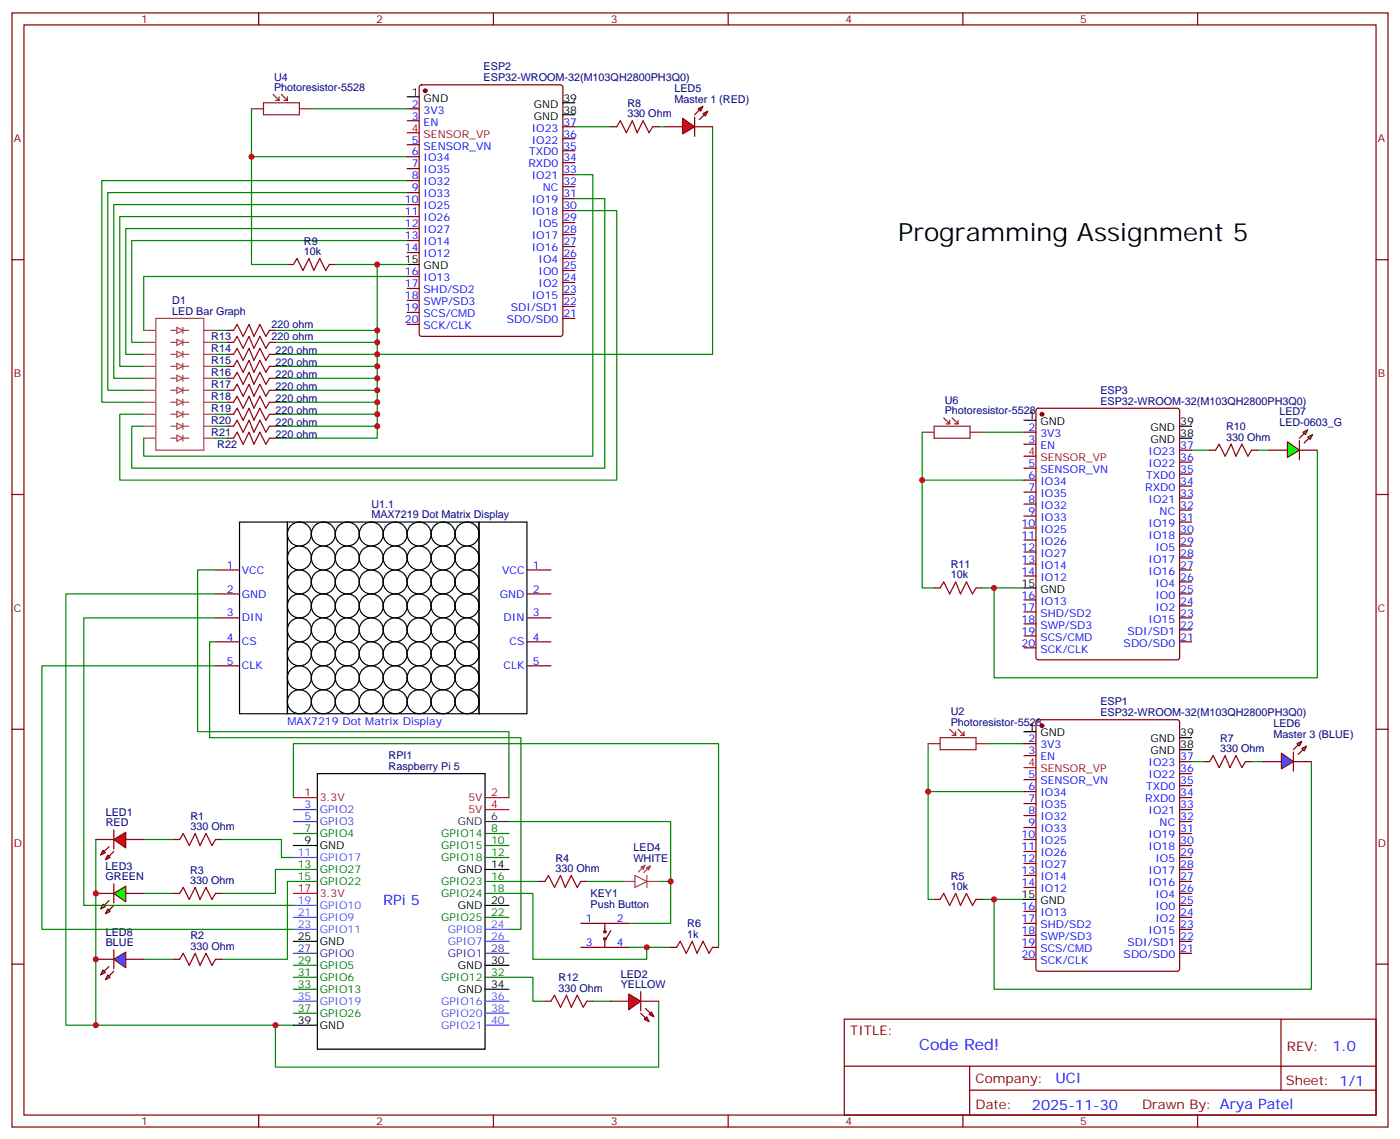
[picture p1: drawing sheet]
<svg xmlns="http://www.w3.org/2000/svg" width="412mm" height="335mm" viewBox="0 0 412 335" stroke-linecap="round" stroke-linejoin="round" font-family="sans-serif">
<g fill="none" stroke="#870000" stroke-width=".35">
<path d="M3.5 3.8h405.4v328.1h-405.4zM7.1 7.3h398.2v321.1h-398.2zM76.2 3.8v3.5M145.3 3.8v3.5M214.5 3.8v3.5M283.6 3.8v3.5M352.8 3.8v3.5M3.5 76.5h3.6M405.3 76.5h3.6M67 97.3h1.8M79.4 97.3h1.7M67 118.5h1.8"/>
<path d="M67 114.9h1.8M67 111.4h1.8M67 107.9h1.8M67 104.4h1.8M67 100.8h1.8M79.4 118.5h1.7M79.4 114.9h1.7M79.4 111.4h1.7M79.4 107.9h1.7M79.4 104.4h1.7M79.4 100.8h1.7M67 129h1.8"/>
<path d="M67 125.5h1.8M67 122h1.8M79.4 129h1.7M79.4 125.5h1.7M79.4 122h1.7M3.5 145.6h3.6M405.3 145.6h3.6M3.5 214.8h3.6M405.3 214.8h3.6M3.5 283.9h3.6M160.5 294.9h1.8M172.9 294.9h1.7"/>
<path d="M405.3 283.9h3.6M248.7 300.1h156.6v28.3h-156.6zM248.7 314h156.5M285.6 314v14.1M377.3 300.2v20.8M76.2 328.4v3.5M145.3 328.4v3.5M214.5 328.4v3.5M283.6 328.4v3.5M285.6 321h119.6M352.8 328.4v3.5"/>
</g>
<g fill="none" stroke="#008700" stroke-width=".35">
<path d="M119.9 53.2h-89.9v65.3h12.3M119.9 56.7h-88.2v58.2h10.6M169.3 58.5h8.9v79.4h-139.4v-12.4h3.5M169.3 51.4h5.3v82.9h-132.3v-5.3M119.9 60.3h-86.4v51.1h8.8M119.9 63.8h-84.6v44.1h7M119.9 67.3h-82.9v37.1h5.3M119.9 70.8h-81.1v30h3.5M169.3 62h12.4v79.4h-146.4v-19.4h7M63.5 97.3h3.5M81.1 97.3h30M119.9 81.4h-77.6v15.9"/>
<path d="M63.5 104.4h3.5M63.5 100.8h3.5M63.5 118.5h3.5M63.5 114.9h3.5M63.5 111.4h3.5M63.5 107.9h3.5M81.1 104.4h30v3.5h-30M81.1 100.8h30M111.1 118.5v3.5h-30M111.1 114.9v3.6h-30M111.1 111.4v3.5h-30M111.1 107.9v3.5h-30"/>
<path d="M63.5 129h3.5M63.5 125.5h3.5M63.5 122h3.5M111.1 125.5v3.5h-30M111.1 122v3.5h-30M370.4 132.6h3.5M368.7 224.3h3.5M42.3 282.5h8.9M149.9 287.8h7.1v7.1h3.5M174.6 294.9h5.3M194 294.9v19.4h-112.9v-12.4"/>
</g>
<path d="M68.8 97.3l1-1.8 1.8 3.6 1.8-3.6 1.4 3.6 1.8-3.6 1.7 3.6 1.1-1.8M68.8 111.4l1-1.8 1.8 3.6 1.8-3.6 1.4 3.6 1.8-3.6 1.7 3.6 1.1-1.8M68.8 104.4l1-1.8 1.8 3.5 1.8-3.5 1.4 3.5 1.8-3.5 1.7 3.5 1.1-1.7M68.8 118.5l1-1.8 1.8 3.5 1.8-3.5 1.4 3.5 1.8-3.5 1.7 3.5 1.1-1.7M68.8 100.8l1-1.7 1.8 3.5 1.8-3.5 1.4 3.5 1.8-3.5 1.7 3.5 1.1-1.8M68.8 114.9l1-1.7 1.8 3.5 1.8-3.5 1.4 3.5 1.8-3.5 1.7 3.5 1.1-1.8M68.8 107.9l1-1.8 1.8 3.5 1.8-3.5 1.4 3.5 1.8-3.5 1.7 3.5 1.1-1.7M68.8 129l1-1.7 1.8 3.5 1.8-3.5 1.4 3.5 1.8-3.5 1.7 3.5 1.1-1.8M68.8 125.5l1-1.7 1.8 3.5 1.8-3.5 1.4 3.5 1.8-3.5 1.7 3.5 1.1-1.8M68.8 122l1-1.8 1.8 3.6 1.8-3.6 1.4 3.6 1.8-3.6 1.7 3.6 1.1-1.8M162.3 294.9l1-1.8 1.8 3.5 1.8-3.5 1.4 3.5 1.7-3.5 1.8 3.5 1.1-1.7" fill="none" stroke="#a10000" stroke-width=".35"/>
<g fill="none" stroke="#a64a4a" stroke-width=".35">
<path d="M42.3 97.3h3.5M45.9 93.8h14.1v38.8h-14.1zM50.3 97.3h1.8M52.1 96.4l1.8 .9-1.8 .9zM52.1 99.9l1.8 .9-1.8 .9zM53.9 96.4v1.8M53.9 99.9v1.8M53.9 97.3h1.7M60 97.3h3.5M42.3 100.8h3.5M42.3 104.4h3.5M42.3 107.9h3.5"/>
<path d="M42.3 111.4h3.5M42.3 114.9h3.5M42.3 118.5h3.5M50.3 100.8h1.8M50.3 104.4h1.8M50.3 107.9h1.8M50.3 111.4h1.8M50.3 114.9h1.8M50.3 118.5h1.8M52.1 107l1.8 .9-1.8 .9zM52.1 103.5l1.8 .9-1.8 .8zM52.1 110.5l1.8 .9-1.8 .9z"/>
<path d="M52.1 114.1l1.8 .8-1.8 .9zM52.1 117.6l1.8 .9-1.8 .8zM53.9 103.5v1.7M53.9 107v1.8M53.9 110.5v1.8M53.9 114.1v1.7M53.9 117.6v1.7M53.9 100.8h1.7M53.9 104.4h1.7M53.9 107.9h1.7M53.9 111.4h1.7M53.9 114.9h1.7"/>
<path d="M53.9 118.5h1.7M60 100.8h3.5M60 104.4h3.5M60 107.9h3.5M60 111.4h3.5M60 114.9h3.5M60 118.5h3.5M42.3 122h3.5M42.3 125.5h3.5M42.3 129h3.5M50.3 122h1.8M50.3 125.5h1.8"/>
<path d="M50.3 129h1.8M52.1 121.1l1.8 .9-1.8 .9zM52.1 124.6l1.8 .9-1.8 .9zM52.1 128.2l1.8 .8-1.8 .9zM53.9 121.1v1.8M53.9 124.6v1.8M53.9 128.2v1.7M53.9 122h1.7M53.9 125.5h1.7M53.9 129h1.7M60 122h3.5M60 125.5h3.5"/>
<path d="M60 129h3.5"/>
</g>
<path d="M33.5 282.5l3.5-2.1v4.6z" fill="#09f" stroke="#870000" stroke-width=".35"/>
<path d="M33.5 279.7v5.6z" fill="#f00" stroke="#870000" stroke-width=".35"/>
<g fill="#870000" stroke="#870000" stroke-width=".35">
<path d="M33.5 286l-1.4 1.4z"/>
<path d="M32.1 284.6l-1.4 1.4z"/>
</g>
<g fill="#09f" stroke="#870000" stroke-width=".35">
<path d="M31.7 287.1l.8 .7-1.5 .7z"/>
<path d="M30.3 285.7l.7 .7-1.4 .7z"/>
</g>
<g fill="none" stroke="#870000" stroke-width=".35">
<path d="M28.2 263.1h5.3M37 263.1h5.3M171.1 279h14.1M171.1 271.9h14.1M178.2 271.9v2.5M178.2 276.5v2.5M179.9 274l-1.4 2.5M197.6 279h1.7M209.9 279h1.8M28.2 282.5h5.3M37 282.5h5.3"/>
<circle cx="178.2" cy="276.5" r=".35"/>
<circle cx="178.2" cy="274.4" r=".35"/>
</g>
<g fill="none" stroke="#008700" stroke-width=".35">
<path d="M273.4 219v45.9h1.8M291 219h10.6M86.4 234.9v-15.9h125.3v60M28.2 247.2v54.7h58.2M42.3 247.2h8.9M65.3 247.2h17.6v5.3h3.5M86.4 259.6h-1.7v22.9h-19.4M86.4 256h-5.3v7.1h-15.8M149.9 241.9h47.7v17.7h-3.6M149.9 259.6h8.8M172.9 259.6h10.5M197.6 259.6v12.3h-12.4"/>
<path d="M42.3 263.1h8.9M149.9 263.1h7.1v19.4h33.5v-3.5h-5.3M190.5 279h7.1M289.3 264.9h12.3"/>
</g>
<path d="M199.3 279l1.1-1.8 1.7 3.5 1.8-3.5 1.4 3.5 1.8-3.5 1.7 3.5 1.1-1.7" fill="none" stroke="#a10000" stroke-width=".35"/>
<path d="M273.4 219h3.5M276.9 217.2h10.6v3.6h-10.6zM279.8 214.8l1.7 1.7M280.5 216.5h1M281.5 215.5v1M282.2 214.8l1.8 1.7M282.9 216.5h1.1M284 215.5v1M287.5 219h3.5" fill="none" stroke="#8c2424" stroke-width=".35"/>
<path d="M183.4 259.6h3.5M187 257.8l3.6 1.8-3.6 1.7zM190 254.8l-1.9 2M190.6 259.6h3.4M190.6 257.8v3.5M191.6 255l-1.9 1.9" fill="none" stroke="#a64a4a" stroke-width=".35"/>
<g fill="#a64a4a" stroke="#a64a4a" stroke-width=".29">
<path d="M188.8 255.3l1.2-.5-.5 1.2z"/>
<path d="M190.4 255.5l1.2-.5-.5 1.2z"/>
</g>
<g fill="#0f0" stroke="#870000" stroke-width=".35">
<path d="M30.3 266.3l.7 .7-1.4 .7z"/>
<path d="M31.7 267.7l.8 .7-1.5 .7z"/>
</g>
<g fill="#870000" stroke="#870000" stroke-width=".35">
<path d="M32.1 265.2l-1.4 1.4z"/>
<path d="M32.1 268l1.4-1.4z"/>
</g>
<path d="M33.5 260.3v5.6z" fill="#f00" stroke="#870000" stroke-width=".35"/>
<path d="M33.5 263.1l3.5-2.1v4.6z" fill="#0f0" stroke="#870000" stroke-width=".35"/>
<path d="M185.2 292.7l3.5 2.2-3.5 2.4z" fill="#f00" stroke="#870000" stroke-width=".35"/>
<path d="M188.7 292v5.7M188.7 298.4l1.4 1.4M190.1 297l1.5 1.4" fill="none" stroke="#870000" stroke-width=".35"/>
<g fill="#f00" stroke="#870000" stroke-width=".35">
<path d="M189.8 300.1l.7-.7 .7 1.4z"/>
<path d="M191.2 298.7l.7-.7 .7 1.4z"/>
</g>
<path d="M179.9 294.9h5.3M188.7 294.9h5.3" fill="none" stroke="#870000" stroke-width=".35"/>
<g fill="#f00" stroke="#870000" stroke-width=".35">
<path d="M33.5 247.2l3.5-2.1v4.6z"/>
<path d="M33.5 244.4v5.6z"/>
</g>
<g fill="#870000" stroke="#870000" stroke-width=".35">
<path d="M33.5 250.8l-1.4 1.4z"/>
<path d="M32.1 249.3l-1.4 1.5z"/>
</g>
<g fill="#f00" stroke="#870000" stroke-width=".35">
<path d="M31.7 251.8l.8 .7-1.5 .7z"/>
<path d="M30.3 250.4l.7 .7-1.4 .7z"/>
</g>
<g fill="none" stroke="#870000" stroke-width=".35">
<path d="M119.9 32h3.6M119.9 35.6h3.6M123.7 25.2l.5-.2h40.9l.7 .4v73l-.5 .6-41.1 .1-.7-.5v-72.9zM165.8 37.3h3.5M179.9 37.3h1.8M192.3 37.3h1.7M119.9 42.6h3.6M119.9 46.1h3.6M119.9 49.7h3.6M119.9 53.2h3.6M119.9 56.7h3.6M165.8 58.5h3.5"/>
<path d="M165.8 55h3.5M165.8 51.4h3.5M165.8 47.9h3.5M165.8 44.4h3.5M165.8 40.9h3.5M84.7 77.9h1.7M97 77.9h1.8M119.9 60.3h3.6M119.9 63.8h3.6M119.9 67.3h3.6M119.9 70.8h3.6M119.9 74.4h3.6"/>
<path d="M165.8 79.7h3.5M165.8 76.1h3.5M165.8 72.6h3.5M165.8 69.1h3.5M165.8 65.5h3.5M165.8 62h3.5M119.9 81.4h3.6M119.9 84.9h3.6M119.9 88.5h3.6M119.9 92h3.6M119.9 95.5h3.6M165.8 93.8h3.5"/>
<path d="M165.8 90.2h3.5M165.8 86.7h3.5M165.8 83.2h3.5M301.6 127.3h3.6M301.6 130.8h3.6M301.6 137.9h3.6M305.4 120.4l.5-.2h40.9l.6 .5 .1 72.9-.5 .7h-41.1l-.7-.5v-72.9zM347.5 132.6h3.5M347.5 139.6h3.5M347.5 136.1h3.5M356.3 132.6h1.8M368.7 132.6h1.7"/>
<path d="M301.6 141.4h3.6M301.6 144.9h3.6M301.6 148.4h3.6M301.6 152h3.6M301.6 155.5h3.6M301.6 159h3.6M347.5 157.3h3.5M347.5 153.7h3.5M347.5 150.2h3.5M347.5 146.7h3.5M347.5 143.2h3.5M275.2 173.1h1.7"/>
<path d="M287.5 173.1h1.8M301.6 162.6h3.6M301.6 166.1h3.6M301.6 169.6h3.6M301.6 176.7h3.6M347.5 178.4h3.5M347.5 174.9h3.5M347.5 171.4h3.5M347.5 167.9h3.5M347.5 164.3h3.5M347.5 160.8h3.5M301.6 180.2h3.6"/>
<path d="M301.6 183.7h3.6M301.6 187.3h3.6M301.6 190.8h3.6M347.5 189h3.5M347.5 185.5h3.5M347.5 182h3.5M301.6 219h3.6M305.4 212.2l.5-.3h40.9l.6 .5 .1 72.9-.5 .7h-41.1l-.7-.4v-72.9zM301.6 222.5h3.6M301.6 229.6h3.6M301.6 233.1h3.6M301.6 236.6h3.6"/>
<path d="M347.5 238.4h3.5M347.5 234.9h3.5M347.5 231.4h3.5M347.5 227.8h3.5M347.5 224.3h3.5M354.5 224.3h1.8M366.9 224.3h1.8M28.2 247.2h5.3M37 247.2h5.3M51.2 247.2h1.7M63.5 247.2h1.8M158.7 259.6h1.8"/>
<path d="M171.1 259.6h1.8M301.6 247.2h3.6M301.6 240.2h3.6M301.6 243.7h3.6M301.6 250.8h3.6M301.6 254.3h3.6M301.6 257.8h3.6M347.5 259.6h3.5M347.5 256h3.5M347.5 252.5h3.5M347.5 249h3.5M347.5 245.5h3.5"/>
<path d="M347.5 241.9h3.5M51.2 263.1h1.7M63.5 263.1h1.8M275.2 264.9h1.7M287.5 264.9h1.8M301.6 261.3h3.6M301.6 268.4h3.6M301.6 271.9h3.6M301.6 275.4h3.6M301.6 279h3.6M347.5 263.1h3.5M347.5 277.2h3.5"/>
<path d="M347.5 273.7h3.5M347.5 270.2h3.5M347.5 266.6h3.5M51.2 282.5h1.7M63.5 282.5h1.8M301.6 282.5h3.6M347.5 280.7h3.5"/>
</g>
<path d="M181.7 37.3l1-1.7 1.8 3.5 1.8-3.5 1.4 3.5 1.7-3.5 1.8 3.5 1.1-1.8M86.4 77.9l1.1-1.8 1.8 3.6 1.7-3.6 1.4 3.6 1.8-3.6 1.8 3.6 1-1.8M358.1 132.6l1-1.8 1.8 3.5 1.8-3.5 1.4 3.5 1.7-3.5 1.8 3.5 1.1-1.7M276.9 173.1l1.1-1.7 1.8 3.5 1.7-3.5 1.4 3.5 1.8-3.5 1.8 3.5 1-1.8M356.3 224.3l1.1-1.8 1.7 3.6 1.8-3.6 1.4 3.6 1.8-3.6 1.7 3.6 1.1-1.8M52.9 247.2l1.1-1.7 1.7 3.5 1.8-3.5 1.4 3.5 1.8-3.5 1.7 3.5 1.1-1.8M160.5 259.6l1.1-1.8 1.7 3.5 1.8-3.5 1.4 3.5 1.8-3.5 1.7 3.5 1.1-1.7M52.9 263.1l1.1-1.8 1.7 3.6 1.8-3.6 1.4 3.6 1.8-3.6 1.7 3.6 1.1-1.8M276.9 264.9l1.1-1.8 1.8 3.5 1.7-3.5 1.4 3.5 1.8-3.5 1.8 3.5 1-1.7M52.9 282.5l1.1-1.8 1.7 3.6 1.8-3.6 1.4 3.6 1.8-3.6 1.7 3.6 1.1-1.8" fill="none" stroke="#a10000" stroke-width=".35"/>
<g fill="#870000" stroke="#870000" stroke-width=".35">
<circle cx="306.9" cy="213.7" r=".53"/>
<circle cx="125.2" cy="26.7" r=".53"/>
<circle cx="306.9" cy="122" r=".53"/>
</g>
<g fill="none" stroke="#000" stroke-width=".35">
<path d="M119.9 28.5h3.6M165.8 33.8h3.5M165.8 30.3h3.5M119.9 77.9h3.6M301.6 123.8h3.6M347.5 129h3.5M347.5 125.5h3.5M301.6 173.1h3.6M301.6 215.5h3.6M347.5 217.2h3.5M93.5 227.8h49.4v81.2h-49.4zM347.5 220.8h3.5"/>
<path d="M86.4 249h7.1M142.9 256h7M86.4 277.2h7.1M142.9 266.6h7M301.6 264.9h3.6M142.9 284.3h7M142.9 291.3h7M86.4 301.9h7.1"/>
</g>
<path d="M119.9 39.1h3.6M301.6 134.3h3.6M86.4 234.9h7.1M142.9 234.9h7M142.9 238.4h7M301.6 226.1h3.6M86.4 263.1h7.1" fill="none" stroke="#f00" stroke-width=".35"/>
<path d="M86.4 238.4h7.1M86.4 241.9h7.1" fill="none" stroke="#06c" stroke-width=".35"/>
<path d="M142.9 241.9h7" fill="none" stroke="#333" stroke-width=".35"/>
<g fill="none" stroke="#060" stroke-width=".35">
<path d="M86.4 245.5h7.1M86.4 256h7.1M86.4 259.6h7.1M142.9 245.5h7M142.9 249h7M142.9 252.5h7M142.9 259.6h7M142.9 263.1h7M142.9 270.2h7M86.4 284.3h7.1M86.4 287.8h7.1M86.4 291.3h7.1"/>
<path d="M86.4 298.4h7.1M142.9 287.8h7"/>
</g>
<path d="M86.4 252.5h7.1M86.4 266.6h7.1M86.4 270.2h7.1M86.4 273.7h7.1M142.9 273.7h7M142.9 277.2h7M86.4 294.9h7.1M142.9 294.9h7M142.9 298.4h7M142.9 301.9h7" fill="none" stroke="#90f" stroke-width=".35"/>
<path d="M86.4 280.7h7.1M142.9 280.7h7" fill="none" stroke="#609" stroke-width=".35"/>
<g fill="none" stroke="#008700" stroke-width=".35">
<path d="M74.1 32v45.9h10.6M91.7 32h28.2M169.3 37.3h10.6M194 37.3h1.8M209.9 37.3v67.1h-98.8v-26.5M74.1 46.1h45.8M98.8 77.9h21.1M271.6 127.3v45.8h3.6M289.3 127.3h12.3M351 132.6h5.3M271.6 141.4h30M273.4 233.1h28.2"/>
<path d="M351 224.3h3.5M386.3 224.3v67h-93.5v-26.4"/>
</g>
<g fill="none" stroke="#8c2424" stroke-width=".35">
<path d="M74.1 32h3.5M77.6 30.3h10.6v3.5h-10.6zM80.4 27.8l1.8 1.8M81.1 29.6h1.1M82.2 28.5v1.1M82.9 27.8l1.8 1.8M83.6 29.6h1.1M84.7 28.5v1.1M88.2 32h3.5M271.6 127.3h3.6M275.2 125.5h10.6v3.5h-10.6zM278 123l1.8 1.8"/>
<path d="M278.7 124.8h1.1M279.8 123.8v1M280.5 123l1.7 1.8M281.2 124.8h1M282.2 123.8v1M285.8 127.3h3.5"/>
</g>
<g fill="#f00" stroke="#870000" stroke-width=".35">
<path d="M201.1 34.9l3.5 2.4-3.5 2.1z"/>
<path d="M204.6 34.5v5.6z"/>
</g>
<g fill="#870000" stroke="#870000" stroke-width=".35">
<path d="M204.6 33.8l1.4-1.4z"/>
<path d="M207.4 33.8l-1.4 1.4z"/>
</g>
<g fill="#f00" stroke="#870000" stroke-width=".35">
<path d="M205.7 32l1.4-.7-.7 1.4z"/>
<path d="M207.1 33.4l1.4-.7-.7 1.4z"/>
</g>
<path d="M195.8 37.3h5.3M204.6 37.3h5.3" fill="none" stroke="#870000" stroke-width=".35"/>
<path d="M377.5 221.8l3.5 2.5-3.5 2.1z" fill="#09f" stroke="#870000" stroke-width=".35"/>
<path d="M381 221.5v5.6z" fill="#f00" stroke="#870000" stroke-width=".35"/>
<g fill="#870000" stroke="#870000" stroke-width=".35">
<path d="M381 220.8l1.4-1.4z"/>
<path d="M382.4 222.2l1.4-1.4z"/>
</g>
<g fill="#09f" stroke="#870000" stroke-width=".35">
<path d="M382.1 219l1.4-.7-.7 1.4z"/>
<path d="M383.5 220.4l1.4-.7-.7 1.4z"/>
</g>
<g fill="none" stroke="#870000" stroke-width=".35">
<path d="M373.9 132.6h5.3M382.8 132.6h5.3M63.5 167.9h7.1M63.5 174.9h7.1M155.2 167.9h7.1M155.2 174.9h7.1M63.5 182h7.1M63.5 189h7.1M63.5 196.1h7.1M155.2 182h7.1M155.2 189h7.1M155.2 196.1h7.1"/>
<path d="M372.2 224.3h5.3M381 224.3h5.3"/>
</g>
<g fill="none" stroke="#000" stroke-width=".35">
<path d="M70.6 153.7h14.1v56.5h-14.1zM84.7 153.7h56.4v56.5h-56.4zM141.1 153.7h14.1v56.5h-14.1z"/>
<circle cx="88.2" cy="157.3" r="3.5"/>
<circle cx="95.2" cy="157.3" r="3.5"/>
<circle cx="102.3" cy="157.3" r="3.5"/>
<circle cx="109.4" cy="157.3" r="3.5"/>
<circle cx="116.4" cy="157.3" r="3.5"/>
<circle cx="123.5" cy="157.3" r="3.5"/>
<circle cx="130.5" cy="157.3" r="3.5"/>
<circle cx="137.6" cy="157.3" r="3.5"/>
<circle cx="88.2" cy="164.3" r="3.5"/>
<circle cx="88.2" cy="171.4" r="3.5"/>
<circle cx="88.2" cy="178.4" r="3.5"/>
<circle cx="95.2" cy="178.4" r="3.5"/>
<circle cx="95.2" cy="171.4" r="3.5"/>
<circle cx="95.2" cy="164.3" r="3.5"/>
<circle cx="102.3" cy="171.4" r="3.5"/>
<circle cx="102.3" cy="178.4" r="3.5"/>
<circle cx="102.3" cy="164.3" r="3.5"/>
<circle cx="109.4" cy="178.4" r="3.5"/>
<circle cx="109.4" cy="171.4" r="3.5"/>
<circle cx="109.4" cy="164.3" r="3.5"/>
<circle cx="116.4" cy="171.4" r="3.5"/>
<circle cx="116.4" cy="178.4" r="3.5"/>
<circle cx="116.4" cy="164.3" r="3.5"/>
<circle cx="123.5" cy="178.4" r="3.5"/>
<circle cx="123.5" cy="171.4" r="3.5"/>
<circle cx="123.5" cy="164.3" r="3.5"/>
<circle cx="130.5" cy="164.3" r="3.5"/>
<circle cx="130.5" cy="171.4" r="3.5"/>
<circle cx="130.5" cy="178.4" r="3.5"/>
<circle cx="137.6" cy="164.3" r="3.5"/>
<circle cx="137.6" cy="171.4" r="3.5"/>
<circle cx="137.6" cy="178.4" r="3.5"/>
<circle cx="88.2" cy="199.6" r="3.5"/>
<circle cx="88.2" cy="192.5" r="3.5"/>
<circle cx="88.2" cy="185.5" r="3.5"/>
<circle cx="95.2" cy="192.5" r="3.5"/>
<circle cx="95.2" cy="199.6" r="3.5"/>
<circle cx="95.2" cy="185.5" r="3.5"/>
<circle cx="102.3" cy="192.5" r="3.5"/>
<circle cx="102.3" cy="199.6" r="3.5"/>
<circle cx="102.3" cy="185.5" r="3.5"/>
<circle cx="109.4" cy="192.5" r="3.5"/>
<circle cx="109.4" cy="199.6" r="3.5"/>
<circle cx="109.4" cy="185.5" r="3.5"/>
<circle cx="116.4" cy="199.6" r="3.5"/>
<circle cx="116.4" cy="185.5" r="3.5"/>
<circle cx="116.4" cy="192.5" r="3.5"/>
<circle cx="123.5" cy="192.5" r="3.5"/>
<circle cx="123.5" cy="199.6" r="3.5"/>
<circle cx="123.5" cy="185.5" r="3.5"/>
<circle cx="130.5" cy="199.6" r="3.5"/>
<circle cx="130.5" cy="192.5" r="3.5"/>
<circle cx="130.5" cy="185.5" r="3.5"/>
<circle cx="137.6" cy="192.5" r="3.5"/>
<circle cx="137.6" cy="199.6" r="3.5"/>
<circle cx="137.6" cy="185.5" r="3.5"/>
<circle cx="88.2" cy="206.7" r="3.5"/>
<circle cx="95.2" cy="206.7" r="3.5"/>
<circle cx="102.3" cy="206.7" r="3.5"/>
<circle cx="109.4" cy="206.7" r="3.5"/>
<circle cx="116.4" cy="206.7" r="3.5"/>
<circle cx="123.5" cy="206.7" r="3.5"/>
<circle cx="130.5" cy="206.7" r="3.5"/>
<circle cx="137.6" cy="206.7" r="3.5"/>
</g>
<g fill="#0f0" stroke="#870000" stroke-width=".35">
<path d="M385.2 128.7l1.4-.7-.7 1.4z"/>
<path d="M383.8 127.3l1.4-.7-.7 1.4z"/>
</g>
<g fill="#870000" stroke="#870000" stroke-width=".35">
<path d="M384.2 130.5l1.4-1.5z"/>
<path d="M384.2 127.6l-1.4 1.4z"/>
</g>
<path d="M382.8 129.8v5.6z" fill="#f00" stroke="#870000" stroke-width=".35"/>
<path d="M379.2 130.1l3.6 2.5-3.6 2.1z" fill="#0f0" stroke="#870000" stroke-width=".35"/>
<path d="M388.1 132.6v67h-95.3v-26.5M63.5 167.9h-5.3v47.6h91.7v19.4M63.5 174.9h-44.1v127h8.8M289.3 173.1h12.3M63.5 182h-38.8v84.6h61.7M63.5 189h-1.8v28.2h91.8v56.5h-3.6M63.5 196.1h-51.2v77.6h74.1" fill="none" stroke="#008700" stroke-width=".35"/>
<g fill="#c00">
<circle cx="111.1" cy="125.5" r=".88"/>
<circle cx="111.1" cy="122" r=".88"/>
<circle cx="111.1" cy="118.5" r=".88"/>
<circle cx="111.1" cy="114.9" r=".88"/>
<circle cx="111.1" cy="111.4" r=".88"/>
<circle cx="111.1" cy="107.9" r=".88"/>
<circle cx="111.1" cy="104.4" r=".88"/>
<circle cx="111.1" cy="100.8" r=".88"/>
<circle cx="111.1" cy="97.3" r=".88"/>
<circle cx="81.1" cy="301.9" r=".88"/>
<circle cx="28.2" cy="282.5" r=".88"/>
<circle cx="28.2" cy="263.1" r=".88"/>
<circle cx="190.5" cy="279" r=".88"/>
<circle cx="197.6" cy="259.6" r=".88"/>
<circle cx="292.8" cy="264.9" r=".88"/>
<circle cx="111.1" cy="77.9" r=".88"/>
<circle cx="74.1" cy="46.1" r=".88"/>
<circle cx="271.6" cy="141.4" r=".88"/>
<circle cx="273.4" cy="233.1" r=".88"/>
<circle cx="292.8" cy="173.1" r=".88"/>
<circle cx="28.2" cy="301.9" r=".88"/>
</g>
<text font-size="7.4" x="264.6" y="70.8">Programming Assignment 5</text>
<text font-size="4.6" fill="#00f" x="270.8" y="309.2">Code Red!</text>
<g font-size="4.2" fill="#00f">
<text x="112.9" y="266.6">RPi 5</text>
<text x="392.5" y="309.4">1.0</text>
<text x="310.9" y="319">UCI</text>
<text x="304" y="326.8">2025-11-30</text>
</g>
<g font-size="3.9" fill="#800">
<text x="250.5" y="304.7">TITLE:</text>
<text x="379.1" y="309.4">REV:</text>
<text x="287.4" y="318.9">Company:</text>
<text x="378.7" y="319.5">Sheet: 1/1</text>
<text x="287.4" y="326.6">Date:</text>
<text x="336.4" y="326.7">Drawn By: Arya Patel</text>
</g>
<g font-size="3.2" fill="#800">
<text x="41.6" y="6.8">1</text>
<text x="110.8" y="6.8">2</text>
<text x="179.9" y="6.8">3</text>
<text x="249.1" y="6.8">4</text>
<text x="318.2" y="6.8">5</text>
<text x="4.1" y="41.9">A</text>
<text x="405.9" y="41.9">A</text>
<text x="4.1" y="111.1">B</text>
<text x="405.9" y="111.1">B</text>
<text x="4.1" y="180.2">C</text>
<text x="405.9" y="180.2">C</text>
<text x="4.1" y="249.3">D</text>
<text x="405.9" y="249.3">D</text>
<text x="41.6" y="331.4">1</text>
<text x="110.8" y="331.4">2</text>
<text x="179.9" y="331.4">3</text>
<text x="249.1" y="331.4">4</text>
<text x="318.2" y="331.4">5</text>
</g>
<g font-size="3.2" fill="#000080">
<text x="80.7" y="23.7">U4</text>
<text x="142.5" y="23.9">ESP32-WROOM-32(M103QH2800PH3Q0)</text>
<text x="142.5" y="20.7">ESP2</text>
<text x="80.7" y="26.7">Photoresistor-5528</text>
<text x="198.7" y="27.2">LED5</text>
<text x="184.8" y="34.5">330 Ohm</text>
<text x="184.8" y="31.5">R8</text>
<text x="198.7" y="30.3">Master 1 (RED)</text>
<text x="89.5" y="75.1">10k</text>
<text x="89.5" y="72">R9</text>
<text x="50.8" y="89.5">D1</text>
<text x="50.8" y="92.7">LED Bar Graph</text>
<text x="62.2" y="100.2">R13</text>
<text x="80" y="100.2">220 ohm</text>
<text x="80" y="96.7">220 ohm</text>
<text x="62.2" y="107.3">R15</text>
<text x="62.2" y="103.7">R14</text>
<text x="81.1" y="107.9">220 ohm</text>
<text x="81.1" y="104.4">220 ohm</text>
<text x="62.2" y="110.8">R16</text>
<text x="81.1" y="111.4">220 ohm</text>
<text x="62.2" y="117.8">R18</text>
<text x="62.2" y="114.3">R17</text>
<text x="81.1" y="114.9">220 ohm</text>
<text x="81.1" y="118.5">220 ohm</text>
<text x="278.3" y="119">U6</text>
<text x="324.2" y="119.2">ESP32-WROOM-32(M103QH2800PH3Q0)</text>
<text x="324.2" y="115.9">ESP3</text>
<text x="62.2" y="124.9">R20</text>
<text x="62.2" y="121.4">R19</text>
<text x="81.1" y="122">220 ohm</text>
<text x="81.1" y="125.5">220 ohm</text>
<text x="278.3" y="122">Photoresistor-5528</text>
<text x="376.9" y="125.5">LED-0603_G</text>
<text x="376.9" y="122.3">LED7</text>
<text x="62.2" y="128.4">R21</text>
<text x="64" y="132">R22</text>
<text x="81.1" y="129">220 ohm</text>
<text x="361.2" y="129.8">330 Ohm</text>
<text x="361.2" y="126.7">R10</text>
<text x="109.4" y="149.5">U1.1</text>
<text x="109.4" y="152.7">MAX7219 Dot Matrix Display</text>
<text x="280" y="167.3">R11</text>
<text x="280" y="170.3">10k</text>
<text x="324.2" y="207.6">ESP1</text>
<text x="280" y="213.7">Photoresistor-5528</text>
<text x="280" y="210.7">U2</text>
<text x="324.2" y="210.9">ESP32-WROOM-32(M103QH2800PH3Q0)</text>
<text x="375.1" y="214.2">LED6</text>
<text x="359.4" y="221.5">330 Ohm</text>
<text x="359.4" y="218.4">R7</text>
<text x="375.1" y="217.2">Master 3 (BLUE)</text>
<text x="114.5" y="226.8">Raspberry Pi 5</text>
<text x="114.5" y="223.5">RPI1</text>
<text x="31.2" y="243.3">RED</text>
<text x="31.2" y="240.3">LED1</text>
<text x="56.1" y="244.4">330 Ohm</text>
<text x="56.1" y="241.4">R1</text>
<text x="186.6" y="250.5">LED4</text>
<text x="31.1" y="256.2">LED3</text>
<text x="56" y="257.2">R3</text>
<text x="163.6" y="256.8">330 Ohm</text>
<text x="163.6" y="253.7">R4</text>
<text x="186.6" y="253.8">WHITE</text>
<text x="31.1" y="259.2">GREEN</text>
<text x="56" y="260.3">330 Ohm</text>
<text x="280" y="262">10k</text>
<text x="280" y="259">R5</text>
<text x="173.9" y="267.3">Push Button</text>
<text x="173.9" y="264.2">KEY1</text>
<text x="31.2" y="275.6">LED8</text>
<text x="202.4" y="273.1">R6</text>
<text x="31.2" y="278.6">BLUE</text>
<text x="56.1" y="279.7">330 Ohm</text>
<text x="56.1" y="276.5">R2</text>
<text x="202.4" y="276.2">1k</text>
<text x="182.9" y="287.9">LED2</text>
<text x="164.5" y="292">330 Ohm</text>
<text x="164.5" y="289">R12</text>
<text x="182.9" y="291">YELLOW</text>
</g>
<g font-size="3.2">
<text x="121.3" y="28.2">1</text>
<text x="124.8" y="29.9">GND</text>
<text x="166" y="29.9">39</text>
<text x="157.2" y="35.2">GND</text>
<text x="157.2" y="31.7">GND</text>
<text x="166" y="33.4">38</text>
<text x="119.3" y="77.5">15</text>
<text x="124.8" y="79.3">GND</text>
<text x="303" y="123.4">1</text>
<text x="306.5" y="125.2">GND</text>
<text x="347.7" y="125.2">39</text>
<text x="338.9" y="130.5">GND</text>
<text x="338.9" y="126.9">GND</text>
<text x="347.7" y="128.7">38</text>
<text x="300.9" y="172.8">15</text>
<text x="306.5" y="174.6">GND</text>
<text x="303" y="215.1">1</text>
<text x="306.5" y="216.9">GND</text>
<text x="338.9" y="218.7">GND</text>
<text x="347.7" y="220.4">38</text>
<text x="347.7" y="216.9">39</text>
<text x="338.9" y="222.2">GND</text>
<text x="89.7" y="248.6">9</text>
<text x="94.2" y="250">GND</text>
<text x="134.9" y="257.1">GND</text>
<text x="144.6" y="255.7">14</text>
<text x="134.9" y="267.7">GND</text>
<text x="144.6" y="266.3">20</text>
<text x="300.9" y="264.5">15</text>
<text x="306.5" y="266.3">GND</text>
<text x="87.7" y="276.9">25</text>
<text x="94.2" y="278.3">GND</text>
<text x="134.9" y="285.3">GND</text>
<text x="144.6" y="283.9">30</text>
<text x="134.9" y="292.4">GND</text>
<text x="144.6" y="291">34</text>
<text x="87.7" y="301.6">39</text>
<text x="94.2" y="303">GND</text>
</g>
<g font-size="3.2" fill="#00f">
<text x="121.3" y="31.7">2</text>
<text x="121.3" y="35.2">3</text>
<text x="124.8" y="33.4">3V3</text>
<text x="124.8" y="37">EN</text>
<text x="156.6" y="38.7">IO23</text>
<text x="166" y="40.5">36</text>
<text x="166" y="37">37</text>
<text x="121.3" y="42.3">5</text>
<text x="121.3" y="45.8">6</text>
<text x="124.8" y="44">SENSOR_VN</text>
<text x="124.8" y="47.6">IO34</text>
<text x="155.9" y="45.8">TXD0</text>
<text x="156.6" y="42.3">IO22</text>
<text x="166" y="47.6">34</text>
<text x="166" y="44">35</text>
<text x="121.3" y="49.3">7</text>
<text x="121.3" y="52.8">8</text>
<text x="124.8" y="51.1">IO35</text>
<text x="155.7" y="49.3">RXD0</text>
<text x="156.6" y="52.8">IO21</text>
<text x="166" y="51.1">33</text>
<text x="119.3" y="59.9">10</text>
<text x="121.3" y="56.4">9</text>
<text x="124.8" y="54.6">IO32</text>
<text x="124.8" y="58.1">IO33</text>
<text x="156.6" y="59.9">IO19</text>
<text x="159.9" y="56.4">NC</text>
<text x="166" y="58.1">31</text>
<text x="166" y="54.6">32</text>
<text x="119.3" y="63.4">11</text>
<text x="124.8" y="61.7">IO25</text>
<text x="124.8" y="65.2">IO26</text>
<text x="156.6" y="63.4">IO18</text>
<text x="166" y="65.2">29</text>
<text x="166" y="61.7">30</text>
<text x="119.3" y="67">12</text>
<text x="119.3" y="70.5">13</text>
<text x="124.8" y="68.7">IO27</text>
<text x="156.6" y="70.5">IO17</text>
<text x="158.7" y="67">IO5</text>
<text x="166" y="68.7">28</text>
<text x="119.3" y="74">14</text>
<text x="124.8" y="72.2">IO14</text>
<text x="124.8" y="75.8">IO12</text>
<text x="156.6" y="74">IO16</text>
<text x="158.7" y="77.5">IO4</text>
<text x="166" y="75.8">26</text>
<text x="166" y="72.2">27</text>
<text x="119.3" y="81.1">16</text>
<text x="124.8" y="82.8">IO13</text>
<text x="158.7" y="81.1">IO0</text>
<text x="166" y="82.8">24</text>
<text x="166" y="79.3">25</text>
<text x="119.3" y="84.6">17</text>
<text x="119.3" y="88.1">18</text>
<text x="124.8" y="86.4">SHD/SD2</text>
<text x="124.8" y="89.9">SWP/SD3</text>
<text x="156.6" y="88.1">IO15</text>
<text x="158.7" y="84.6">IO2</text>
<text x="166" y="89.9">22</text>
<text x="166" y="86.4">23</text>
<text x="119.3" y="91.7">19</text>
<text x="119.3" y="95.2">20</text>
<text x="124.8" y="93.4">SCS/CMD</text>
<text x="149.3" y="95.2">SDO/SD0</text>
<text x="150.5" y="91.7">SDI/SD1</text>
<text x="166" y="93.4">21</text>
<text x="124.8" y="96.9">SCK/CLK</text>
<text x="303" y="126.9">2</text>
<text x="303" y="130.5">3</text>
<text x="306.5" y="128.7">3V3</text>
<text x="303" y="137.5">5</text>
<text x="306.5" y="132.2">EN</text>
<text x="338.3" y="137.5">IO22</text>
<text x="338.3" y="134">IO23</text>
<text x="347.7" y="135.7">36</text>
<text x="347.7" y="132.2">37</text>
<text x="303" y="141">6</text>
<text x="306.5" y="139.3">SENSOR_VN</text>
<text x="306.5" y="142.8">IO34</text>
<text x="337.6" y="141">TXD0</text>
<text x="347.7" y="142.8">34</text>
<text x="347.7" y="139.3">35</text>
<text x="303" y="144.6">7</text>
<text x="303" y="148.1">8</text>
<text x="306.5" y="146.3">IO35</text>
<text x="306.5" y="149.9">IO32</text>
<text x="337.3" y="144.6">RXD0</text>
<text x="338.3" y="148.1">IO21</text>
<text x="347.7" y="149.9">32</text>
<text x="347.7" y="146.3">33</text>
<text x="300.9" y="155.2">10</text>
<text x="303" y="151.6">9</text>
<text x="306.5" y="153.4">IO33</text>
<text x="338.3" y="155.2">IO19</text>
<text x="341.6" y="151.6">NC</text>
<text x="347.7" y="153.4">31</text>
<text x="300.9" y="158.7">11</text>
<text x="306.5" y="156.9">IO25</text>
<text x="306.5" y="160.4">IO26</text>
<text x="338.3" y="158.7">IO18</text>
<text x="347.7" y="160.4">29</text>
<text x="347.7" y="156.9">30</text>
<text x="66.8" y="167.5">1</text>
<text x="157" y="167.5">1</text>
<text x="300.9" y="162.2">12</text>
<text x="300.9" y="165.7">13</text>
<text x="306.5" y="164">IO27</text>
<text x="306.5" y="167.5">IO14</text>
<text x="338.3" y="165.7">IO17</text>
<text x="340.3" y="162.2">IO5</text>
<text x="347.7" y="167.5">27</text>
<text x="347.7" y="164">28</text>
<text x="71.3" y="168.9">VCC</text>
<text x="147.9" y="168.9">VCC</text>
<text x="300.9" y="169.3">14</text>
<text x="306.5" y="171">IO12</text>
<text x="338.3" y="169.3">IO16</text>
<text x="340.3" y="172.8">IO4</text>
<text x="347.7" y="171">26</text>
<text x="66.8" y="174.6">2</text>
<text x="71.3" y="176">GND</text>
<text x="147.2" y="176">GND</text>
<text x="157" y="174.6">2</text>
<text x="300.9" y="176.3">16</text>
<text x="300.9" y="179.8">17</text>
<text x="306.5" y="178.1">IO13</text>
<text x="340.3" y="179.8">IO2</text>
<text x="340.3" y="176.3">IO0</text>
<text x="347.7" y="178.1">24</text>
<text x="347.7" y="174.6">25</text>
<text x="66.8" y="181.3">3</text>
<text x="71.3" y="183">DIN</text>
<text x="148.4" y="183">DIN</text>
<text x="157" y="181.3">3</text>
<text x="300.9" y="183.4">18</text>
<text x="306.5" y="181.6">SHD/SD2</text>
<text x="306.5" y="185.1">SWP/SD3</text>
<text x="338.3" y="183.4">IO15</text>
<text x="347.7" y="185.1">22</text>
<text x="347.7" y="181.6">23</text>
<text x="66.8" y="188.7">4</text>
<text x="71.3" y="190.1">CS</text>
<text x="150.1" y="190.1">CS</text>
<text x="157" y="188.7">4</text>
<text x="300.9" y="186.9">19</text>
<text x="300.9" y="190.4">20</text>
<text x="306.5" y="188.7">SCS/CMD</text>
<text x="331" y="190.4">SDO/SD0</text>
<text x="332.2" y="186.9">SDI/SD1</text>
<text x="347.7" y="188.7">21</text>
<text x="66.8" y="195.7">5</text>
<text x="71.3" y="197.1">CLK</text>
<text x="148.3" y="197.1">CLK</text>
<text x="157" y="195.7">5</text>
<text x="306.5" y="192.2">SCK/CLK</text>
<text x="84.7" y="213.6">MAX7219 Dot Matrix Display</text>
<text x="303" y="218.7">2</text>
<text x="306.5" y="220.4">3V3</text>
<text x="303" y="222.2">3</text>
<text x="306.5" y="223.9">EN</text>
<text x="338.3" y="225.7">IO23</text>
<text x="347.7" y="227.5">36</text>
<text x="347.7" y="223.9">37</text>
<text x="303" y="229.2">5</text>
<text x="303" y="232.8">6</text>
<text x="306.5" y="231">SENSOR_VN</text>
<text x="337.6" y="232.8">TXD0</text>
<text x="338.3" y="229.2">IO22</text>
<text x="347.7" y="231">35</text>
<text x="303" y="236.3">7</text>
<text x="303" y="239.8">8</text>
<text x="306.5" y="234.5">IO34</text>
<text x="306.5" y="238.1">IO35</text>
<text x="337.3" y="236.3">RXD0</text>
<text x="338.3" y="239.8">IO21</text>
<text x="347.7" y="238.1">33</text>
<text x="347.7" y="234.5">34</text>
<text x="303" y="243.3">9</text>
<text x="306.5" y="241.6">IO32</text>
<text x="306.5" y="245.1">IO33</text>
<text x="341.6" y="243.3">NC</text>
<text x="347.7" y="245.1">31</text>
<text x="347.7" y="241.6">32</text>
<text x="300.9" y="246.9">10</text>
<text x="300.9" y="250.4">11</text>
<text x="306.5" y="248.6">IO25</text>
<text x="338.3" y="250.4">IO18</text>
<text x="338.3" y="246.9">IO19</text>
<text x="347.7" y="248.6">30</text>
<text x="300.9" y="253.9">12</text>
<text x="300.9" y="257.5">13</text>
<text x="306.5" y="252.2">IO26</text>
<text x="306.5" y="255.7">IO27</text>
<text x="338.3" y="257.5">IO17</text>
<text x="340.3" y="253.9">IO5</text>
<text x="347.7" y="255.7">28</text>
<text x="347.7" y="252.2">29</text>
<text x="300.9" y="261">14</text>
<text x="306.5" y="259.2">IO14</text>
<text x="306.5" y="262.7">IO12</text>
<text x="338.3" y="261">IO16</text>
<text x="347.7" y="262.7">26</text>
<text x="347.7" y="259.2">27</text>
<text x="300.9" y="268">16</text>
<text x="306.5" y="269.8">IO13</text>
<text x="340.3" y="268">IO0</text>
<text x="340.3" y="264.5">IO4</text>
<text x="347.7" y="269.8">24</text>
<text x="347.7" y="266.3">25</text>
<text x="172.6" y="271.6">1</text>
<text x="181.7" y="271.6">2</text>
<text x="300.9" y="271.6">17</text>
<text x="300.9" y="275.1">18</text>
<text x="306.5" y="273.3">SHD/SD2</text>
<text x="338.3" y="275.1">IO15</text>
<text x="340.3" y="271.6">IO2</text>
<text x="347.7" y="273.3">23</text>
<text x="172.6" y="278.6">3</text>
<text x="181.7" y="278.6">4</text>
<text x="300.9" y="278.6">19</text>
<text x="306.5" y="276.9">SWP/SD3</text>
<text x="306.5" y="280.4">SCS/CMD</text>
<text x="332.2" y="278.6">SDI/SD1</text>
<text x="347.7" y="280.4">21</text>
<text x="347.7" y="276.9">22</text>
<text x="300.9" y="282.2">20</text>
<text x="306.5" y="283.9">SCK/CLK</text>
<text x="331" y="282.2">SDO/SD0</text>
</g>
<g font-size="3.2" fill="#f00">
<text x="121.3" y="38.7">4</text>
<text x="124.8" y="40.5">SENSOR_VP</text>
<text x="303" y="134">4</text>
<text x="306.5" y="135.7">SENSOR_VP</text>
<text x="303" y="225.7">4</text>
<text x="306.5" y="227.5">SENSOR_VP</text>
<text x="89.7" y="234.5">1</text>
<text x="94.2" y="235.9">3.3V</text>
<text x="138" y="235.9">5V</text>
<text x="138" y="239.5">5V</text>
<text x="144.6" y="234.5">2</text>
<text x="144.6" y="238.1">4</text>
<text x="87.7" y="262.7">17</text>
<text x="94.2" y="264.2">3.3V</text>
</g>
<g font-size="3.2" fill="#06c">
<text x="89.7" y="238.1">3</text>
<text x="94.2" y="239.5">GPIO2</text>
<text x="89.7" y="241.6">5</text>
<text x="94.2" y="243">GPIO3</text>
</g>
<g font-size="3.2" fill="#060">
<text x="89.7" y="245.1">7</text>
<text x="144.6" y="245.1">8</text>
<text x="94.2" y="246.5">GPIO4</text>
<text x="129.9" y="246.5">GPIO14</text>
<text x="129.9" y="250">GPIO15</text>
<text x="144.6" y="248.6">10</text>
<text x="87.7" y="255.7">13</text>
<text x="94.2" y="257.1">GPIO27</text>
<text x="129.9" y="253.6">GPIO18</text>
<text x="144.6" y="252.2">12</text>
<text x="87.7" y="259.2">15</text>
<text x="94.2" y="260.6">GPIO22</text>
<text x="129.9" y="260.6">GPIO23</text>
<text x="144.6" y="259.2">16</text>
<text x="144.6" y="262.7">18</text>
<text x="129.9" y="264.2">GPIO24</text>
<text x="144.6" y="269.8">22</text>
<text x="129.9" y="271.2">GPIO25</text>
<text x="87.7" y="283.9">29</text>
<text x="87.7" y="287.4">31</text>
<text x="94.2" y="285.3">GPIO5</text>
<text x="144.6" y="287.4">32</text>
<text x="87.7" y="291">33</text>
<text x="94.2" y="288.9">GPIO6</text>
<text x="94.2" y="292.4">GPIO13</text>
<text x="129.9" y="288.9">GPIO12</text>
<text x="87.7" y="298">37</text>
<text x="94.2" y="299.4">GPIO26</text>
</g>
<g font-size="3.2" fill="#333">
<text x="134.9" y="243">GND</text>
<text x="144.6" y="241.6">6</text>
</g>
<g font-size="3.2" fill="#90f">
<text x="87.7" y="252.2">11</text>
<text x="94.2" y="253.6">GPIO17</text>
<text x="87.7" y="266.3">19</text>
<text x="87.7" y="269.8">21</text>
<text x="94.2" y="267.7">GPIO10</text>
<text x="87.7" y="273.3">23</text>
<text x="94.2" y="271.2">GPIO9</text>
<text x="94.2" y="274.7">GPIO11</text>
<text x="131.9" y="274.7">GPIO8</text>
<text x="144.6" y="273.3">24</text>
<text x="131.9" y="278.3">GPIO7</text>
<text x="144.6" y="276.9">26</text>
<text x="87.7" y="294.5">35</text>
<text x="94.2" y="295.9">GPIO19</text>
<text x="129.9" y="295.9">GPIO16</text>
<text x="129.9" y="299.4">GPIO20</text>
<text x="144.6" y="294.5">36</text>
<text x="144.6" y="298">38</text>
<text x="129.9" y="303">GPIO21</text>
<text x="144.6" y="301.6">40</text>
</g>
<g font-size="3.2" fill="#609">
<text x="87.7" y="280.4">27</text>
<text x="94.2" y="281.8">GPIO0</text>
<text x="131.9" y="281.8">GPIO1</text>
<text x="144.6" y="280.4">28</text>
</g>
</svg>
